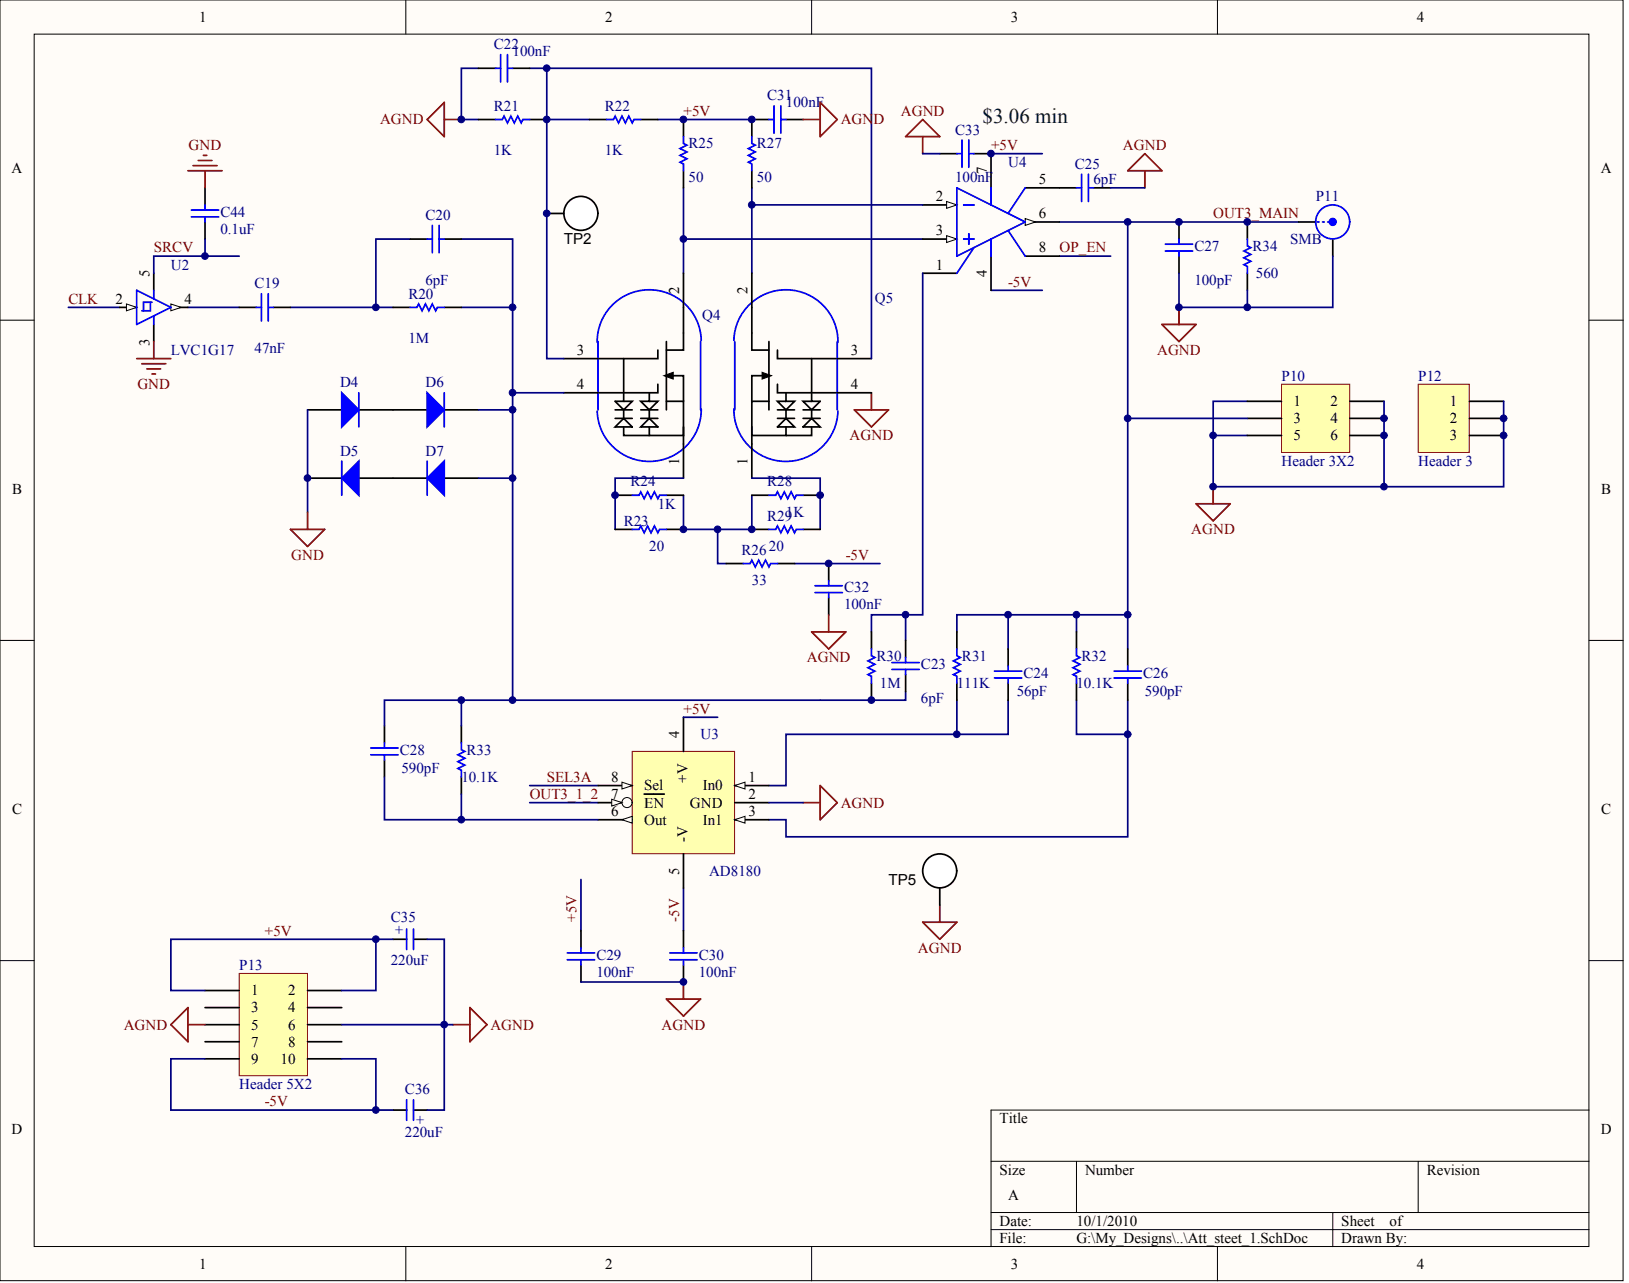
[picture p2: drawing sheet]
<svg xmlns="http://www.w3.org/2000/svg" width="402mm" height="317mm" viewBox="0 0 402 317" stroke-linecap="round" stroke-linejoin="round" font-family="sans-serif">
<g fill="#fffcf8" stroke="#000" stroke-width=".25">
<path d="M0 0h400.7v316.2h-400.7z"/>
<path d="M8.4 8.4h383.9v299.4h-383.9z"/>
</g>
<g fill="none" stroke="#000" stroke-width=".25">
<path d="M100.2 0v8.4M200.4 0v8.4M300.6 0v8.4M0 79.1h8.4M392.3 79.1h8.4M0 158.1h8.4M392.3 158.1h8.4M0 237.2h8.4M392.3 237.2h8.4M392.3 274.1h-147.6v33.7M244.7 286.7h147.6M244.7 299.4h147.6"/>
<path d="M265.8 286.7v12.7M329 299.4v8.4M350.1 286.7v12.7M100.2 307.8v8.5M200.4 307.8v8.5M244.7 303.6h147.6M300.6 307.8v8.5"/>
</g>
<g fill="none" stroke="#000080" stroke-width=".42">
<path d="M244.7 37.9h12.6M101.2 59h-8.4v16.9M168.7 59h59.1M261.5 54.8h59.1M16.9 75.9h12.6M46.4 75.9h12.7M71.7 75.9h25.3M244.7 71.7h12.6M261.5 63.2h12.7M75.9 101.2v25.3M118.1 118.1h8.5M118.1 101.2h8.5"/>
<path d="M196.2 139.2h21M265.8 151.8v4.2M248.9 172.9v8.4h-54.9v12.7h-4.2M278.4 172.9v33.7h-84.4v-4.2h-4.2M130.8 194h16.8M130.8 198.2h16.8M143.4 217.2v12.6M168.7 219.3v10.5"/>
</g>
<path d="M261.5 46.4h4.3M270 46.4h4.2M29.5 75.9h4.2M38 80.1v4.2M75.9 101.2h8.5M75.9 118.1h8.5M88.6 101.2h16.9M88.6 118.1h16.9M109.7 101.2h8.4M109.7 118.1h8.4" fill="none" stroke="#000" stroke-width=".42"/>
<path d="M265.8 46.4h1.2M267 43v6.8M268.7 43v6.8M268.7 46.4h1.3M88.6 97v8.4M109.7 97v8.4M84.4 113.9v8.4M105.5 113.9v8.4" fill="none" stroke="#00f" stroke-width=".42"/>
<g fill="#00f" stroke="#00f" stroke-width=".42">
<path d="M105.5 97l4.2 4.2-4.2 4.2z"/>
<path d="M84.4 97l4.2 4.2-4.2 4.2z"/>
<path d="M105.5 118.1l4.2-4.2v8.4z"/>
<path d="M84.4 118.1l4.2-4.2v8.4z"/>
</g>
<path d="M278.4 42.2l4.2-4.3 4.3 4.3zM282.6 42.2v4.2M215.1 97v4.2M210.9 101.2h8.5l-4.3 4.2zM71.7 130.7h8.4l-4.2 4.2zM75.9 126.5v4.2" fill="none" stroke="#800000" stroke-width=".42"/>
<path d="M31.2 75.1l2.5 .8-2.5 .8z" fill="#fffcf8" stroke="#000" stroke-width=".25"/>
<path d="M42.2 75.9h4.2" fill="none" stroke="#000" stroke-width=".42"/>
<path d="M42.2 75.1l2.5 .8-2.5 .8z" fill="#fffcf8" stroke="#000" stroke-width=".25"/>
<path d="M227.8 59h8.4M38 67.5v4.2M253.1 63.2h8.4" fill="none" stroke="#000" stroke-width=".42"/>
<path d="M33.7 71.7l8.5 4.2-8.5 4.2zM37.1 74.6v2.1h-2.1M37.5 74.6h-2.1v2.1M38 71.7v2.1M38 78v2.1" fill="none" stroke="#00f" stroke-width=".42"/>
<path d="M233.7 58.2l2.5 .8-2.5 .9z" fill="#fffcf8" stroke="#000" stroke-width=".25"/>
<path d="M227.8 50.6h8.4" fill="none" stroke="#000" stroke-width=".42"/>
<path d="M233.7 49.8l2.5 .8-2.5 .8z" fill="#fffcf8" stroke="#000" stroke-width=".25"/>
<path d="M253.1 54.8h8.4" fill="none" stroke="#000" stroke-width=".42"/>
<path d="M253.1 54l2.5 .8-2.5 .9z" fill="#fffcf8" stroke="#000" stroke-width=".25"/>
<g fill="none" stroke="#000" stroke-width=".42">
<path d="M118.1 16.9h4.2M126.6 16.9h4.2M118.1 29.5h4.2M130.8 29.5h4.2M145.5 29.5h4.3M158.2 29.5h4.2M168.7 29.5v4.2M185.6 29.5v4.2M244.7 37.9v8.5M101.2 59h4.3M109.7 59h4.2M168.7 42.2v4.2"/>
<path d="M185.6 42.2v4.2M253.1 46.4h8.4M291.1 54.8v4.2M307.9 54.8v4.2M59.1 75.9h4.2M67.5 75.9h4.2M97 75.9h4.2M109.7 75.9h4.2M168.7 67.5v18.9h-4.2M185.6 67.5v18.9h4.2M227.8 67.5h8.4M244.7 63.2v8.5"/>
<path d="M291.1 63.2v4.3M307.9 67.5v4.2M154 88.5v10.6h-2.1l2.1 2.1 2.1-2.1h-2.1M160.3 97v2.1h-2.1l2.1 2.1 2.1-2.1h-2.1M162.4 86.4v2.1h-23.2M162.4 94.9v2.1h-23.2M164.5 99.1h4.2v19M164.5 92.8h4.2v6.3M164.5 84.3v16.9M189.8 99.1h-4.2v19M189.8 92.8h-4.2v6.3M189.8 84.3v16.9"/>
<path d="M191.9 86.4v2.1h23.2M191.9 94.9v2.1h23.2M194 97v2.1h2.2l-2.2 2.1-2.1-2.1h2.1M200.4 88.5v10.6h2.1l-2.1 2.1-2.1-2.1h2.1M151.9 105.4l2.1-2.1 2.1 2.1zM151.9 101.2h4.2M151.9 103.3h4.2M154 105.4v2.1h6.3M154 101.2v2.1M158.2 105.4l2.1-2.1 2.1 2.1zM158.2 101.2h4.2M158.2 103.3h4.2"/>
<path d="M160.3 105.4v2.1h8.4v-2.1M160.3 101.2v2.1M185.6 105.4v2.1h8.4v-2.1M191.9 105.4l2.1-2.1 2.2 2.1zM191.9 101.2h4.3M191.9 103.3h4.3M194 101.2v2.1M198.3 105.4l2.1-2.1 2.1 2.1zM198.3 101.2h4.2M198.3 103.3h4.2M200.4 105.4v2.1h-6.4M200.4 101.2v2.1"/>
<path d="M151.9 122.3h4.2M151.9 130.7h4.2M164.5 122.3h4.2M164.5 130.7h4.2M179.3 139.2h4.2M185.6 122.3h4.2M185.6 130.7h4.2M191.9 139.2h4.3M198.3 122.3h4.2M198.3 130.7h4.2M215.1 156v4.2M223.6 158.1v4.2"/>
<path d="M236.2 156v4.2M265.8 156v4.2M215.1 168.7v4.2M223.6 166.6v4.2M236.2 168.7v4.2M248.9 160.2v4.3M248.9 168.7v4.2M265.8 168.7v4.2M278.4 160.2v4.3M278.4 168.7v4.2"/>
</g>
<g fill="none" stroke="#00f" stroke-width=".42">
<path d="M122.3 16.9h1.3M123.6 13.5v6.7M125.3 13.5v6.7M125.3 16.9h1.3M122.3 29.5h1.7l.4-.8 .9 1.7 .8-1.7 .9 1.7 .8-1.7 .9 1.7 .4-.9h1.7M149.8 29.5h1.6l.5-.8 .8 1.7 .9-1.7 .8 1.7 .8-1.7 .9 1.7 .4-.9h1.7M168.7 33.7v1.7l.9 .4-1.7 .9 1.7 .8-1.7 .9 1.7 .8-1.7 .9 .8 .4v1.7M185.6 33.7v1.7l.9 .4-1.7 .9 1.7 .8-1.7 .9 1.7 .8-1.7 .9 .8 .4v1.7M105.5 59h1.2M106.7 55.7v6.7M108.4 59h1.3M108.4 55.7v6.7"/>
<path d="M236.2 46.4l16.9 8.4-16.9 8.4zM237.9 50.6h2.5M237.9 59h2.5M239.2 57.8v2.5M244.7 46.4v4.2M244.7 59v4.2M248.9 56.9l4.2 6.3M253.1 46.4l-4.2 6.3M291.1 59v1.3M307.9 59v1.7l.9 .4-1.7 .9 1.7 .8-1.7 .9 1.7 .8-1.7 .9 .8 .4v1.7M63.3 75.9h1.2M64.5 72.5v6.8"/>
<path d="M66.2 72.5v6.8M66.2 75.9h1.3M101.2 75.9h1.7l.5-.8 .8 1.6 .8-1.6 .9 1.6 .8-1.6 .9 1.6 .4-.8h1.7M240.4 61.1l-4.2 6.4M287.7 60.3h6.7M287.7 62h6.7M291.1 62v1.2M147.6 84.3v16.9M173 84.3v16.9M173.1 84a12.8 12.8 0 0 0-13.1-12.4 12.8 12.8 0 0 0-12.6 12.9M181.2 84a12.8 12.8 0 0 1 13.1-12.4 12.8 12.8 0 0 1 12.6 12.9M181.4 84.3v16.9"/>
<path d="M206.7 84.3v16.9M173.1 101a12.8 12.8 0 0 1-12.6 12.9 12.8 12.8 0 0 1-13.1-12.4M181.2 101a12.8 12.8 0 0 0 12.6 12.9 12.8 12.8 0 0 0 13.1-12.4M156.1 122.3h1.7l.4-.9 .8 1.7 .9-1.7 .8 1.7 .9-1.7 .8 1.7 .4-.8h1.7M156.1 130.7h1.7l.4-.8 .8 1.7 .9-1.7 .8 1.7 .9-1.7 .8 1.7 .4-.9h1.7M183.5 139.2h1.7l.4-.9 .9 1.7 .8-1.7 .8 1.7 .9-1.7 .8 1.7 .5-.8h1.6M189.8 122.3h1.7l.4-.9 .9 1.7 .8-1.7 .9 1.7 .8-1.7 .9 1.7 .4-.8h1.7M189.8 130.7h1.7l.4-.8 .9 1.7 .8-1.7 .9 1.7 .8-1.7 .9 1.7 .4-.9h1.7M215.1 160.2v1.7l.9 .4-1.7 .9 1.7 .8-1.7 .9 1.7 .8-1.7 .9 .8 .4v1.7M220.2 163.6h6.8M220.2 165.3h6.8M223.6 162.3v1.3"/>
<path d="M223.6 165.3v1.3M236.2 160.2v1.7l.9 .4-1.7 .9 1.7 .8-1.7 .9 1.7 .8-1.7 .9 .8 .4v1.7M245.5 165.7h6.8M245.5 167.4h6.8M248.9 164.5v1.2M248.9 167.4v1.3M265.8 160.2v1.7l.8 .4-1.7 .9 1.7 .8-1.7 .9 1.7 .8-1.7 .9 .9 .4v1.7M275 165.7h6.8M275 167.4h6.8M278.4 164.5v1.2M278.4 167.4v1.3"/>
</g>
<g fill="none" stroke="#000080" stroke-width=".42">
<path d="M118.1 16.9h-4.2v12.6h4.2M130.8 16.9h84.3v71.6M135 16.9v12.6h10.5M135 29.5v59h4.2M162.4 29.5h23.2M113.9 59h12.7v16.9h-12.7M168.7 46.4v21.1M185.6 46.4v4.2M227.8 50.6h-42.2v16.9M274.2 46.4h8.4M59.1 63.2h-21.1v4.3M227.8 67.5v84.3h-4.2"/>
<path d="M307.9 71.7v4.2M126.6 97h12.6M168.7 118.1h-16.8v12.6M185.6 118.1h16.9v12.6M168.7 122.3v8.4h16.9v-8.4M177.2 130.7v8.5h2.1M215.1 156v-4.2h8.5v6.3M236.2 156v-4.2h12.7v8.4M248.9 151.8h29.5v8.4M223.6 170.8v2.1h-21.1M236.2 172.9v8.4M265.8 172.9v8.4h12.6"/>
</g>
<path d="M33.7 88.5h8.5M35 89.8h5.9M36.3 91.1h3.4M37.5 92.3h.9M38 84.3v4.2" fill="none" stroke="#800000" stroke-width=".42"/>
<path d="M163.9 92.8l2.3-.9v1.7zM188.1 91.9l2.4 .9-2.4 .8z" fill="#000" stroke="#000" stroke-width=".25"/>
<circle cx="143.4" cy="52.7" r="4.2" fill="#fff" stroke="#000" stroke-width=".42"/>
<path d="M135 52.7h4.2" fill="none" stroke="#000" stroke-width=".42"/>
<path d="M307.9 99.1h-8.4v21.1h42.2M299.5 107.5h8.4" fill="none" stroke="#000080" stroke-width=".42"/>
<path d="M316.4 94.9h16.8v16.8h-16.8z" fill="#ffffb0" stroke="#800000" stroke-width=".25"/>
<path d="M307.9 99.1h8.5M333.3 99.1h8.4M307.9 103.3h8.5M307.9 107.5h8.5M333.3 103.3h8.4M333.3 107.5h8.4" fill="none" stroke="#000" stroke-width=".42"/>
<path d="M350.1 94.9h12.6v16.8h-12.6z" fill="#ffffb0" stroke="#800000" stroke-width=".25"/>
<g fill="none" stroke="#000" stroke-width=".42">
<path d="M185.6 29.5h4.2M194 29.5h4.3M232 37.9h4.2M240.4 37.9h4.3M50.6 46.4v4.2M50.6 54.8v4.2M320.6 54.8h4.2M329 59v4.2M362.8 99.1h8.4M362.8 103.3h8.4M362.8 107.5h8.4M204.6 139.2v4.2"/>
<path d="M204.6 147.6v4.2M143.4 229.8v4.2M143.4 238.2v4.3M168.7 229.8v4.2M168.7 238.2v4.3"/>
</g>
<path d="M227.8 37.9h4.2M50.6 59v4.2M278.4 54.8v48.5h29.5M329 63.2v12.7h-37.9v-8.4M341.7 99.1v21.1h29.5v-21.1" fill="none" stroke="#000080" stroke-width=".42"/>
<circle cx="329" cy="54.8" r=".82" fill="#00f" stroke="#00f" stroke-width=".42"/>
<g fill="none" stroke="#00f" stroke-width=".42">
<path d="M189.8 29.5h1.3M191.1 26.1v6.8M192.8 26.1v6.8M192.8 29.5h1.2M236.2 37.9h1.3M237.5 34.6v6.7M239.2 34.6v6.7M239.2 37.9h1.2M47.2 51.9h6.8M47.2 53.5h6.8M50.6 50.6v1.3M50.6 53.5v1.3"/>
<path d="M325.2 54.8h.5M326.5 54.8h.4M327.8 54.8h.4M201.2 144.6h6.8M201.2 146.3h6.8M204.6 143.4v1.2M204.6 146.3v1.3M140.1 237h6.7M140.1 235.3h6.7M143.4 234v1.3M143.4 237v1.2M165.4 237h6.7"/>
<path d="M165.4 235.3h6.7M168.7 234v1.3M168.7 237v1.2"/>
<circle cx="329" cy="54.8" r="4.2"/>
</g>
<g fill="none" stroke="#800000" stroke-width=".42">
<path d="M48.9 39.6h3.4M50.2 38.4h.8M105.5 29.5l4.2-4.2v8.4zM109.7 29.5h4.2M198.3 29.5h4.2M202.5 25.3l4.2 4.2-4.2 4.2zM223.6 33.7l4.2-4.2 4.2 4.2zM227.8 33.7v4.2M46.4 42.2h8.4M47.7 40.9h5.9M50.6 42.2v4.2M291.1 75.9v4.2"/>
<path d="M286.9 80.1h8.4l-4.2 4.2zM295.3 124.4h8.4l-4.2 4.2zM299.5 120.2v4.2M198.3 198.2h4.2M202.5 194l4.2 4.2-4.2 4.2zM164.5 246.7h8.5l-4.3 4.2zM168.7 242.5v4.2"/>
</g>
<path d="M59.1 240.4h16.8v25.2h-16.8z" fill="#ffffb0" stroke="#800000" stroke-width=".25"/>
<g fill="none" stroke="#000" stroke-width=".42">
<path d="M97 231.9h3.4M102.1 231.9h3.4M50.6 244.6h8.5M50.6 248.8h8.5M50.6 253h8.5M50.6 257.2h8.5M75.9 244.6h8.5M75.9 248.8h8.5M75.9 253h8.5M75.9 257.2h8.5M50.6 261.4h8.5M75.9 261.4h8.5"/>
<path d="M97 274.1h3.4M102.1 274.1h3.4"/>
</g>
<path d="M92.8 231.9h4.2M105.5 231.9h4.2v42.2h-4.2M50.6 244.6h-8.4v-12.7h50.6v12.7h-8.4M84.4 253h27.4M50.6 261.4h-8.4v12.7h50.6v-12.7h-8.4M92.8 274.1h4.2" fill="none" stroke="#000080" stroke-width=".42"/>
<path d="M200.4 156h8.4l-4.2 4.2zM204.6 151.8v4.2M42.2 253l4.2-4.2v8.4zM46.4 253h4.2M111.8 253h4.2M116 248.8l4.2 4.2-4.2 4.2z" fill="none" stroke="#800000" stroke-width=".42"/>
<path d="M100.4 229.4v5.1M102.1 229.4v5.1M100.4 271.6v5M102.1 271.6v5" fill="none" stroke="#00f" stroke-width=".42"/>
<path d="M156.1 185.5h25.2v25.3h-25.2z" fill="#ffffb0" stroke="#800000" stroke-width=".25"/>
<path d="M181.4 194h8.4" fill="none" stroke="#000" stroke-width=".42"/>
<path d="M181.4 194l2.5-.9v1.7z" fill="#fffcf8" stroke="#000" stroke-width=".25"/>
<path d="M181.4 202.4h8.4" fill="none" stroke="#000" stroke-width=".42"/>
<path d="M181.4 202.4l2.5-.8v1.6z" fill="#fffcf8" stroke="#000" stroke-width=".25"/>
<path d="M147.6 202.4h8.5M168.7 210.8v8.5" fill="none" stroke="#000" stroke-width=".42"/>
<path d="M153.6 202.4l2.5-.8v1.6z" fill="#fffcf8" stroke="#000" stroke-width=".25"/>
<path d="M147.6 198.2h8.5" fill="none" stroke="#000" stroke-width=".42"/>
<circle cx="154.8" cy="198.2" r="1.24" fill="#fffcf8" stroke="#000" stroke-width=".25"/>
<path d="M151 197.3l2.6 .9-2.6 .8z" fill="#fffcf8" stroke="#000" stroke-width=".25"/>
<path d="M147.6 194h8.5M159 196.1h5" fill="none" stroke="#000" stroke-width=".42"/>
<path d="M153.6 193.1l2.5 .9-2.5 .8z" fill="#fffcf8" stroke="#000" stroke-width=".25"/>
<path d="M94.9 179.2v4.2M113.9 179.2v4.2M168.7 177.1v8.4M94.9 187.6v4.3M113.9 191.9v4.2M181.4 198.2h8.4" fill="none" stroke="#000" stroke-width=".42"/>
<path d="M126.6 75.9v97M278.4 103.3v48.5M94.9 179.2v-6.3h19v6.3M113.9 172.9h88.6M168.7 177.1h8.5M94.9 191.9v10.5h52.7M113.9 196.1v6.3M189.8 198.2h8.5M143.4 242.5h25.3" fill="none" stroke="#000080" stroke-width=".42"/>
<path d="M91.5 184.7h6.8M91.5 186.4h6.8M94.9 183.4v1.3M94.9 186.4v1.2M113.9 183.4v1.7l.8 .4-1.6 .9 1.6 .8-1.6 .9 1.6 .8-1.6 .9 .8 .4v1.7" fill="none" stroke="#00f" stroke-width=".42"/>
<path d="M227.8 227.7h8.4l-4.2 4.2zM232 223.5v4.2" fill="none" stroke="#800000" stroke-width=".42"/>
<circle cx="232" cy="215" r="4.2" fill="#fff" stroke="#000" stroke-width=".42"/>
<path d="M232 219.3v4.2" fill="none" stroke="#000" stroke-width=".42"/>
<g fill="#000080" stroke="#000080" stroke-width=".25">
<circle cx="50.6" cy="63.2" r=".82"/>
<circle cx="75.9" cy="118" r=".82"/>
<circle cx="92.8" cy="274.1" r=".82"/>
<circle cx="92.8" cy="231.9" r=".82"/>
<circle cx="92.8" cy="75.9" r=".82"/>
<circle cx="109.7" cy="253" r=".82"/>
<circle cx="113.9" cy="202.4" r=".82"/>
<circle cx="113.9" cy="172.9" r=".82"/>
<circle cx="113.9" cy="29.5" r=".82"/>
<circle cx="126.5" cy="172.9" r=".82"/>
<circle cx="126.5" cy="118" r=".82"/>
<circle cx="126.5" cy="101.2" r=".82"/>
<circle cx="126.5" cy="97" r=".82"/>
<circle cx="126.5" cy="75.9" r=".82"/>
<circle cx="135" cy="52.7" r=".82"/>
<circle cx="135" cy="29.5" r=".82"/>
<circle cx="135" cy="16.8" r=".82"/>
<circle cx="151.8" cy="122.3" r=".82"/>
<circle cx="168.7" cy="242.4" r=".82"/>
<circle cx="168.7" cy="130.7" r=".82"/>
<circle cx="168.7" cy="59" r=".82"/>
<circle cx="168.7" cy="29.5" r=".82"/>
<circle cx="177.2" cy="130.7" r=".82"/>
<circle cx="185.6" cy="130.7" r=".82"/>
<circle cx="185.6" cy="50.6" r=".82"/>
<circle cx="185.6" cy="29.5" r=".82"/>
<circle cx="202.5" cy="122.3" r=".82"/>
<circle cx="204.6" cy="139.1" r=".82"/>
<circle cx="215.1" cy="172.9" r=".82"/>
<circle cx="223.6" cy="151.8" r=".82"/>
<circle cx="236.2" cy="181.3" r=".82"/>
<circle cx="244.6" cy="37.9" r=".82"/>
<circle cx="248.9" cy="151.8" r=".82"/>
<circle cx="265.7" cy="151.8" r=".82"/>
<circle cx="278.4" cy="181.3" r=".82"/>
<circle cx="278.4" cy="151.8" r=".82"/>
<circle cx="278.4" cy="103.3" r=".82"/>
<circle cx="278.4" cy="54.8" r=".82"/>
<circle cx="291" cy="75.9" r=".82"/>
<circle cx="291" cy="54.8" r=".82"/>
<circle cx="299.5" cy="120.2" r=".82"/>
<circle cx="299.5" cy="107.5" r=".82"/>
<circle cx="307.9" cy="75.9" r=".82"/>
<circle cx="307.9" cy="54.8" r=".82"/>
<circle cx="341.7" cy="120.2" r=".82"/>
<circle cx="341.7" cy="107.5" r=".82"/>
<circle cx="341.7" cy="103.3" r=".82"/>
<circle cx="371.2" cy="107.5" r=".82"/>
<circle cx="371.2" cy="103.3" r=".82"/>
</g>
<text font-size="5.2" fill="#001b31" x="242.6" y="30.3">$3.06 min</text>
<g font-size="3.8">
<text x="139.2" y="60.3">TP2</text>
<text x="219.4" y="218.5">TP5</text>
</g>
<g font-size="3.7">
<text x="49.2" y="5.4">1</text>
<text x="149.4" y="5.4">2</text>
<text x="249.6" y="5.4">3</text>
<text x="349.7" y="5.4">4</text>
<text x="2.9" y="42.8">A</text>
<text x="243.6" y="43" transform="rotate(-90 243.6 43)">7</text>
<text x="256.5" y="45.5">5</text>
<text x="395.2" y="42.8">A</text>
<text x="231" y="49.7">2</text>
<text x="256.5" y="53.9">6</text>
<text x="231" y="58.1">3</text>
<text x="256.5" y="62.3">8</text>
<text x="36.9" y="68.3" transform="rotate(-90 36.9 68.3)">5</text>
<text x="231" y="66.6">1</text>
<text x="243.6" y="68.5" transform="rotate(-90 243.6 68.5)">4</text>
<text x="28.5" y="75">2</text>
<text x="45.6" y="75">4</text>
<text x="167.7" y="72.5" transform="rotate(-90 167.7 72.5)">2</text>
<text x="184.5" y="72.5" transform="rotate(-90 184.5 72.5)">2</text>
<text x="36.9" y="85.4" transform="rotate(-90 36.9 85.4)">3</text>
<text x="142.4" y="87.6">3</text>
<text x="210.1" y="87.6">3</text>
<text x="142.4" y="96.1">4</text>
<text x="210.1" y="96.1">4</text>
<text x="319.3" y="100.3">1</text>
<text x="328.4" y="100.3">2</text>
<text x="358" y="100.3">1</text>
<text x="319.3" y="104.5">3</text>
<text x="328.4" y="104.5">4</text>
<text x="358" y="104.5">2</text>
<text x="319.3" y="108.7">5</text>
<text x="328.4" y="108.7">6</text>
<text x="358" y="108.7">3</text>
<text x="167.7" y="114.9" transform="rotate(-90 167.7 114.9)">1</text>
<text x="184.5" y="114.9" transform="rotate(-90 184.5 114.9)">1</text>
<text x="3" y="121.9">B</text>
<text x="395.3" y="121.9">B</text>
<text x="167.7" y="182.2" transform="rotate(-90 167.7 182.2)">4</text>
<text x="150.9" y="197.3">7</text>
<text x="150.9" y="193.1">8</text>
<text x="159" y="195.2">Sel</text>
<text x="169.8" y="193.4" transform="rotate(-90 169.8 193.4)">+V</text>
<text x="173.5" y="195.2">In0</text>
<text x="184.8" y="193.1">1</text>
<text x="184.8" y="197.3">2</text>
<text x="3" y="200.9">C</text>
<text x="150.9" y="201.5">6</text>
<text x="159" y="203.6">Out</text>
<text x="159" y="199.4">EN</text>
<text x="170.3" y="199.4">GND</text>
<text x="173.5" y="203.6">In1</text>
<text x="184.8" y="201.5">3</text>
<text x="395.3" y="200.9">C</text>
<text x="169.8" y="207.9" transform="rotate(-90 169.8 207.9)">-V</text>
<text x="167.7" y="216.1" transform="rotate(-90 167.7 216.1)">5</text>
<text x="62" y="245.8">1</text>
<text x="71.1" y="245.8">2</text>
<text x="62" y="250">3</text>
<text x="71.1" y="250">4</text>
<text x="62" y="254.2">5</text>
<text x="71.1" y="254.2">6</text>
<text x="62" y="258.4">7</text>
<text x="62" y="262.6">9</text>
<text x="69.3" y="262.6">10</text>
<text x="71.1" y="258.4">8</text>
<text x="2.9" y="280">D</text>
<text x="246.8" y="277.4">Title</text>
<text x="395.2" y="280">D</text>
<text x="246.8" y="290.1">Size</text>
<text x="267.9" y="290.1">Number</text>
<text x="352.2" y="290.1">Revision</text>
<text x="248.9" y="296.4">A</text>
<text x="246.8" y="302.7">Date:</text>
<text x="265.8" y="302.7">10/1/2010</text>
<text x="331.1" y="302.7">Sheet</text>
<text x="343.1" y="302.7">of</text>
<text x="246.8" y="306.9">File:</text>
<text x="265.8" y="306.9">G:\My_Designs\..\Att_steet_1.SchDoc</text>
<text x="331.1" y="306.9">Drawn By:</text>
<text x="49.2" y="313.2">1</text>
<text x="149.4" y="313.2">2</text>
<text x="249.6" y="313.2">3</text>
<text x="349.7" y="313.2">4</text>
</g>
<g font-size="3.7" fill="#000080">
<text x="121.9" y="12.2">C22</text>
<text x="126.6" y="13.8">100nF</text>
<text x="121.9" y="27.3">R21</text>
<text x="149.3" y="27.3">R22</text>
<text x="189.4" y="24.8">C31</text>
<text x="194" y="26.5">100nF</text>
<text x="235.8" y="33.2">C33</text>
<text x="121.9" y="38.3">1K</text>
<text x="149.3" y="38.3">1K</text>
<text x="170" y="36.6">R25</text>
<text x="186.9" y="36.6">R27</text>
<text x="248.9" y="41.3">U4</text>
<text x="265.3" y="41.7">C25</text>
<text x="170" y="45">50</text>
<text x="186.9" y="45">50</text>
<text x="235.8" y="45">100nF</text>
<text x="270" y="45.5">6pF</text>
<text x="54.4" y="53.5">C44</text>
<text x="324.8" y="49.7">P11</text>
<text x="54.4" y="57.7">0.1uF</text>
<text x="105" y="54.3">C20</text>
<text x="294.9" y="61.9">C27</text>
<text x="309.2" y="61.9">R34</text>
<text x="318.5" y="60.2">SMB</text>
<text x="42.2" y="66.6">U2</text>
<text x="62.9" y="71.2">C19</text>
<text x="105" y="70.3">6pF</text>
<text x="294.9" y="70.3">100pF</text>
<text x="310.1" y="68.7">560</text>
<text x="100.8" y="73.7">R20</text>
<text x="216" y="74.9">Q5</text>
<text x="173.4" y="79.1">Q4</text>
<text x="42.2" y="87.6">LVC1G17</text>
<text x="62.9" y="87.2">47nF</text>
<text x="100.8" y="84.7">1M</text>
<text x="83.9" y="95.7">D4</text>
<text x="105" y="95.7">D6</text>
<text x="316.4" y="94">P10</text>
<text x="350.1" y="94">P12</text>
<text x="83.9" y="112.5">D5</text>
<text x="105" y="112.5">D7</text>
<text x="316.4" y="115">Header 3X2</text>
<text x="350.1" y="115">Header 3</text>
<text x="155.7" y="120.1">R24</text>
<text x="162.4" y="125.6">1K</text>
<text x="189.4" y="120.1">R28</text>
<text x="154" y="129.8">R23</text>
<text x="189.4" y="128.5">R291K</text>
<text x="160.3" y="136.1">20</text>
<text x="183.1" y="137">R2620</text>
<text x="185.6" y="144.6">33</text>
<text x="208.4" y="146.3">C32</text>
<text x="208.4" y="150.5">100nF</text>
<text x="216.4" y="163.1">R30</text>
<text x="227.4" y="165.2">C23</text>
<text x="237.5" y="163.1">R31</text>
<text x="252.7" y="167.3">C24</text>
<text x="267" y="163.1">R32</text>
<text x="282.2" y="167.3">C26</text>
<text x="217.2" y="169.9">1M</text>
<text x="227.4" y="173.7">6pF</text>
<text x="236.2" y="169.9">111K</text>
<text x="251" y="172">56pF</text>
<text x="265.8" y="169.9">10.1K</text>
<text x="282.6" y="172">590pF</text>
<text x="173" y="182.5">U3</text>
<text x="98.7" y="186.3">C28</text>
<text x="99.1" y="191">590pF</text>
<text x="115.2" y="186.3">R33</text>
<text x="113.9" y="193.1">10.1K</text>
<text x="175.1" y="216.3">AD8180</text>
<text x="96.5" y="227.6">C35</text>
<text x="99.7" y="230.7" transform="rotate(-90 99.7 230.7)">+</text>
<text x="59.1" y="239.4">P13</text>
<text x="96.5" y="238.2">220uF</text>
<text x="147.2" y="236.9">C29</text>
<text x="172.5" y="236.9">C30</text>
<text x="147.2" y="241.1">100nF</text>
<text x="172.5" y="241.1">100nF</text>
<text x="59.1" y="269">Header 5X2</text>
<text x="100" y="270.2">C36</text>
<text x="100" y="280.8">220uF</text>
<text x="104.9" y="277.5" transform="rotate(-90 104.9 277.5)">+</text>
</g>
<g font-size="3.7" fill="#800000">
<text x="168.7" y="28.6">+5V</text>
<text x="222.4" y="28.6">AGND</text>
<text x="93.8" y="30.7">AGND</text>
<text x="207.5" y="30.7">AGND</text>
<text x="46.6" y="37">GND</text>
<text x="244.7" y="37">+5V</text>
<text x="277.2" y="37">AGND</text>
<text x="299.5" y="53.9">OUT3_MAIN</text>
<text x="38" y="62.3">SRCV</text>
<text x="261.5" y="62.3">OP_EN</text>
<text x="248.9" y="70.8">-5V</text>
<text x="16.9" y="75">CLK</text>
<text x="285.7" y="87.6">AGND</text>
<text x="33.9" y="96.1">GND</text>
<text x="209.7" y="108.7">AGND</text>
<text x="294.1" y="131.9">AGND</text>
<text x="71.9" y="138.2">GND</text>
<text x="208.8" y="138.2">-5V</text>
<text x="199.2" y="163.5">AGND</text>
<text x="168.7" y="176.2">+5V</text>
<text x="130.8" y="197.3">OUT3_1_2</text>
<text x="135" y="193.1">SEL3A</text>
<text x="207.5" y="199.4">AGND</text>
<text x="142.4" y="227.7" transform="rotate(-90 142.4 227.7)">+5V</text>
<text x="167.7" y="227.7" transform="rotate(-90 167.7 227.7)">-5V</text>
<text x="65.4" y="231">+5V</text>
<text x="226.6" y="235.2">AGND</text>
<text x="30.5" y="254.2">AGND</text>
<text x="121.1" y="254.2">AGND</text>
<text x="163.3" y="254.2">AGND</text>
<text x="65.4" y="273.2">-5V</text>
</g>
</svg>
